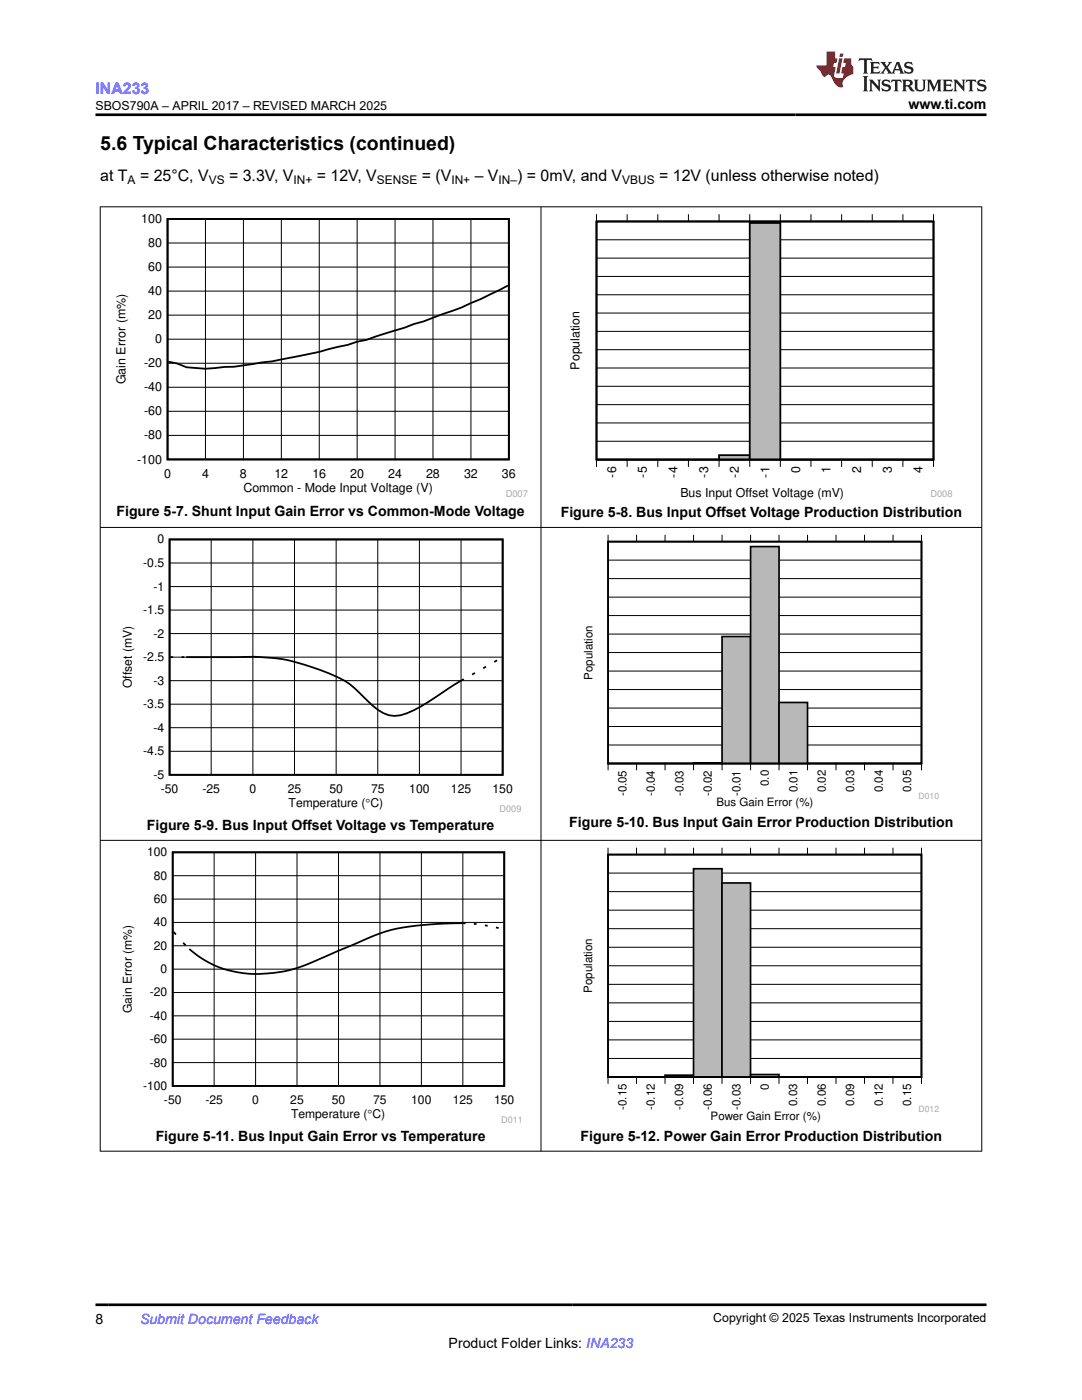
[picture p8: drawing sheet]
<svg xmlns="http://www.w3.org/2000/svg" width="216mm" height="279mm" viewBox="0 0 216 279" stroke-linecap="round" stroke-linejoin="round" font-family="sans-serif">
<path d="M33.4 43.7h68.1v48h-68.1zM101.4 57a127.7 127.7 0 0 1-16.9 7.2l-1.9 .5-1.9 .7-7.5 2.4-1.9 .4a119.1 119.1 0 0 1-18.9 4.1l-5.7 .9-5.7 .4-3.8-.3-1.9-.8-1.7-.3" fill="none" stroke="#000" stroke-width=".36"/>
<g fill="none" stroke="#000" stroke-width=".2">
<path d="M33.4 58.1h68.1M33.4 53.3h68.1M33.4 48.5h68.1M41 43.7v48M48.6 43.7v48M56.1 43.7v48M63.7 43.7v48M71.3 43.7v48M78.8 43.7v48M86.4 43.7v48M94 43.7v48M33.4 77.3h68.1"/>
<path d="M33.4 72.5h68.1M33.4 67.7h68.1M33.4 62.9h68.1M33.4 86.9h68.1M33.4 82.1h68.1"/>
</g>
<path d="M113.9 42.7h76.1v57h-76.1z" fill-rule="evenodd" fill="#fff"/>
<path d="M119 44.2h67.3v47.5h-67.3zM119 91.7h6.1zM125.1 91.7h6.2zM131.3 91.7h6.1zM137.4 91.7h6.1z" fill="none" stroke="#000" stroke-width=".36"/>
<g fill="none" stroke="#000" stroke-width=".2">
<path d="M119 42.7v1.5h67.3v-1.5M119 58.8h67.3M119 55.2h67.3M119 51.5h67.3M119 47.9h67.3M125.1 42.7v1.5M131.3 42.7v1.5M137.4 42.7v1.5M143.5 42.7v1.5M149.6 42.7v1.5M155.7 42.7v1.5M161.8 42.7v1.5"/>
<path d="M167.9 42.7v1.5M174 42.7v1.5M180.2 42.7v1.5M119 77.1h67.3M119 73.4h67.3M119 69.8h67.3M119 66.1h67.3M119 62.5h67.3M119 93.2v-1.5h67.3v1.5M119 88.1h67.3M119 84.4h67.3M119 80.8h67.3"/>
<path d="M125.1 91.7v1.5M131.3 91.7v1.5M137.4 91.7v1.5M143.5 91.7v1.5M149.6 91.7v1.5M155.7 91.7v1.5M161.8 91.7v1.5M167.9 91.7v1.5M174 91.7v1.5M180.2 91.7v1.5"/>
</g>
<path d="M119 91.7h24.5" fill="none" stroke="#b8b8b8" stroke-width=".2"/>
<path d="M143.5 90.8h6.1v.9h-6.1z" fill-rule="evenodd" fill="#b8b8b8"/>
<path d="M143.5 90.8h6.1v.9h-6.1z" fill="none" stroke="#000" stroke-width=".36"/>
<path d="M149.6 44.5h6.1v47.2h-6.1z" fill-rule="evenodd" fill="#b8b8b8"/>
<path d="M119 44.2h67.3v47.5h-67.3zM149.6 44.5h6.1v47.2h-6.1zM155.7 91.7h6.1zM161.8 91.7h6.1zM167.9 91.7h6.1zM174 91.7h6.2zM180.2 91.7h6.1z" fill="none" stroke="#000" stroke-width=".36"/>
<path d="M155.7 91.7h30.6" fill="none" stroke="#b8b8b8" stroke-width=".2"/>
<path d="M24 106.7h80v55.4h-80z" fill-rule="evenodd" fill="#fff"/>
<path d="M33.8 107.7h66.5v46.9h-66.5zM34 131.1h.6M36.2 131.1h.6M37.2 131.1h9.4a38.9 38.9 0 0 1 23.1 5.4l2.9 2.6a13.4 13.4 0 0 0 5 3.6 7 7 0 0 0 5-1l2.9-1.6 7.1-4.6M94.8 134.3l-.6 .3M97 133.1l-.6 .3M99.2 131.8l-.6 .3" fill="none" stroke="#000" stroke-width=".35"/>
<g fill="none" stroke="#000" stroke-width=".2">
<path d="M33.8 117.1h66.5M33.8 112.4h66.5M42.1 107.7v46.9M50.5 107.7v46.9M58.8 107.7v46.9M67.1 107.7v46.9M75.4 107.7v46.9M83.7 107.7v46.9M92 107.7v46.9M33.8 135.8h66.5M33.8 131.1h66.5M33.8 126.4h66.5"/>
<path d="M33.8 121.8h66.5M33.8 149.9h66.5M33.8 145.2h66.5M33.8 140.5h66.5"/>
</g>
<path d="M116.5 106.7h70.9v54.6h-70.9z" fill-rule="evenodd" fill="#fff"/>
<path d="M121.3 108.1h62.6v44.3h-62.6zM121.3 152.4h5.7zM127 152.4h5.7zM132.7 152.4h5.7zM138.4 152.2h5.7v.2h-5.7z" fill="none" stroke="#000" stroke-width=".33"/>
<g fill="none" stroke="#000" stroke-width=".2">
<path d="M121.3 106.7v1.4h62.6v-1.4M121.3 119.2h62.6M121.3 115.5h62.6M121.3 111.8h62.6M127 106.7v1.4M132.7 106.7v1.4M138.4 106.7v1.4M144.1 106.7v1.4M149.8 106.7v1.4M155.4 106.7v1.4M161.1 106.7v1.4M166.8 106.7v1.4"/>
<path d="M172.5 106.7v1.4M178.2 106.7v1.4M121.3 137.6h62.6M121.3 133.9h62.6M121.3 130.2h62.6M121.3 126.5h62.6M121.3 122.8h62.6M121.3 153.7v-1.3h62.6v1.3M121.3 148.7h62.6M121.3 145h62.6M121.3 141.3h62.6M127 152.4v1.3"/>
<path d="M132.7 152.4v1.3M138.4 152.4v1.3M144.1 152.4v1.3M149.8 152.4v1.3M155.4 152.4v1.3M161.1 152.4v1.3M166.8 152.4v1.3M172.5 152.4v1.3M178.2 152.4v1.3"/>
</g>
<path d="M121.3 152.4h17.1M138.4 152.3h5.7" fill="none" stroke="#b8b8b8" stroke-width=".2"/>
<path d="M144.1 127h5.7v25.4h-5.7z" fill-rule="evenodd" fill="#b8b8b8"/>
<path d="M144.1 127h5.7v25.4h-5.7z" fill="none" stroke="#000" stroke-width=".33"/>
<path d="M149.8 109.1h5.7v43.3h-5.7z" fill-rule="evenodd" fill="#b8b8b8"/>
<path d="M149.8 109.1h5.6v43.3h-5.6z" fill="none" stroke="#000" stroke-width=".33"/>
<path d="M155.4 140.2h5.7v12.2h-5.7z" fill-rule="evenodd" fill="#b8b8b8"/>
<path d="M121.3 108.1h62.6v44.3h-62.6zM155.4 140.2h5.7v12.2h-5.7zM161.1 152.4h5.7zM166.8 152.4h5.7zM172.5 152.4h5.7zM178.2 152.4h5.7z" fill="none" stroke="#000" stroke-width=".33"/>
<path d="M161.1 152.4h22.8" fill="none" stroke="#b8b8b8" stroke-width=".2"/>
<path d="M24 169.1h80v55h-80z" fill-rule="evenodd" fill="#fff"/>
<path d="M34.5 170.1h66.1v46.6h-66.1zM34.6 186l.5 .5M36.5 188.2l.6 .5M92.9 184.3l-.5-.1a61.1 61.1 0 0 0-15.5 1.7l-3 1.1-8.8 3.8a30.3 30.3 0 0 1-10.7 3.4 20.6 20.6 0 0 1-16.6-4.8M94.5 184.4h.6M96.7 184.7l.6 .1M99 185.1l.5 .1" fill="none" stroke="#000" stroke-width=".35"/>
<g fill="none" stroke="#000" stroke-width=".2">
<path d="M34.5 179.4h66.1M34.5 174.8h66.1M42.7 170.1v46.6M51 170.1v46.6M59.3 170.1v46.6M67.5 170.1v46.6M75.8 170.1v46.6M84.1 170.1v46.6M92.4 170.1v46.6M34.5 198.1h66.1M34.5 193.4h66.1M34.5 188.7h66.1"/>
<path d="M34.5 184.1h66.1M34.5 212.1h66.1M34.5 207.4h66.1M34.5 202.7h66.1"/>
</g>
<path d="M116.5 169.1h70.9v55h-70.9z" fill-rule="evenodd" fill="#fff"/>
<path d="M121.3 170.5h62.6v44.4h-62.6zM121.3 214.9h5.7zM127 214.9h5.7zM132.7 214.6h5.7v.3h-5.7z" fill="none" stroke="#000" stroke-width=".33"/>
<g fill="none" stroke="#000" stroke-width=".2">
<path d="M121.3 169.2v1.3h62.6v-1.3M121.3 177.9h62.6M121.3 174.2h62.6M127 169.2v1.3M132.7 169.2v1.3M138.4 169.2v1.3M144.1 169.2v1.3M149.8 169.2v1.3M155.4 169.2v1.3M161.1 169.2v1.3M166.8 169.2v1.3M172.5 169.2v1.3"/>
<path d="M178.2 169.2v1.3M121.3 196.4h62.6M121.3 192.7h62.6M121.3 189h62.6M121.3 185.3h62.6M121.3 181.6h62.6M121.3 216.3v-1.4h62.6v1.4M121.3 211.2h62.6M121.3 207.5h62.6M121.3 203.8h62.6M121.3 200.1h62.6M127 214.9v1.4"/>
<path d="M132.7 214.9v1.4M138.4 214.9v1.4M144.1 214.9v1.4M149.8 214.9v1.4M155.4 214.9v1.4M161.1 214.9v1.4M166.8 214.9v1.4M172.5 214.9v1.4M178.2 214.9v1.4"/>
</g>
<path d="M121.3 214.9h11.4" fill="none" stroke="#b8b8b8" stroke-width=".2"/>
<path d="M132.7 214.8h5.7" fill="none" stroke="#b8b8b8" stroke-width=".38"/>
<path d="M138.4 173.4h5.7v41.6h-5.7z" fill-rule="evenodd" fill="#b8b8b8"/>
<path d="M138.4 173.4h5.7v41.5h-5.7z" fill="none" stroke="#000" stroke-width=".33"/>
<path d="M144.1 176.2h5.7v38.8h-5.7z" fill-rule="evenodd" fill="#b8b8b8"/>
<path d="M144.1 176.2h5.7v38.7h-5.7z" fill="none" stroke="#000" stroke-width=".33"/>
<path d="M149.8 214.4h5.6v.6h-5.6z" fill-rule="evenodd" fill="#b8b8b8"/>
<path d="M121.3 170.5h62.6v44.4h-62.6zM149.8 214.4h5.6v.5h-5.6zM155.4 214.9h5.7zM161.1 214.9h5.7zM166.8 214.9h5.7zM172.5 214.9h5.7zM178.2 214.9h5.7z" fill="none" stroke="#000" stroke-width=".33"/>
<path d="M155.4 214.9h28.5" fill="none" stroke="#b8b8b8" stroke-width=".2"/>
<path d="M19.9 41.3h176.1M20 41.2v188.6M107.9 41.2v188.6M195.9 41.2v188.6M19.9 105.3h176.1M19.9 167.7h176.1M19.9 229.7h176.1" fill="none" stroke="#000" stroke-width=".2"/>
<path d="M171.5 11.6l-.2 .6 .5-.2h.6v.1v2.2l-.2 .4h1l-.2-.4v-2.2v-.1h.5l.6 .2-.2-.6zM173.6 12.4l.2 .3v1.6l-.2 .4h1.9l.1-.6a1.08 1.08 0 0 1-1.3 .2v-.7h.6l.4 .2v-.7l-.4 .2h-.6v-.5l.2-.2a1 1 0 0 1 1 .3l-.1-.5zM175.7 12.4l.9 1.1-1 1.2h.9l-.2-.2 .5-.8 .4 .8-.2 .2h1.6l-.2-.2 .2-.5h.9l.1 .5-.1 .2h.9l-.2-.4-.8-1.9h-.5l-.9 2.1-.9-1.1 .9-1h-.8l.2 .2-.4 .6-.4-.6 .2-.2zM179 12.8l.4 1h-.7zM180.7 12.5a.65 .65 0 0 0-.2 .7 .65 .65 0 0 0 .6 .5l.6 .1 .1 .3a.79 .79 0 0 1-.7 .4 .79 .79 0 0 1-.7-.5l.1 .7 .2-.1a.93 .93 0 0 0 1.1 0 .93 .93 0 0 0 .4-.9 1.46 1.46 0 0 0-1.2-.6l-.1-.3a1.09 1.09 0 0 1 1.2 .2l-.2-.6-.1 .1-.5-.2zM172.2 15.2l.2 .4v2.2l-.2 .4h1l-.2-.4v-2.2l.2-.4zM173.4 15.9l.2 .4v1.5l-.2 .4h.8l-.3-.4 .1-1.3 1.6 1.8v-2l.2-.4h-.7l.1 .2 .1 1.1-1.2-1.3zM176.2 16a.65 .65 0 0 0-.2 .8 .65 .65 0 0 0 .6 .4l.6 .2 .1 .2a.79 .79 0 0 1-.7 .4 .79 .79 0 0 1-.7-.5l.1 .7 .2-.1a.93 .93 0 0 0 1.1 .1 .93 .93 0 0 0 .4-1 1.46 1.46 0 0 0-1.2-.5l-.1-.4a1.09 1.09 0 0 1 1.2 .2l-.1-.6-.2 .1-.5-.1zM177.9 15.9l-.1 .6a.63 .63 0 0 1 .8-.3v1.6l-.3 .4h1l-.2-.4v-1.6a.66 .66 0 0 1 .8 .3l-.1-.6zM180 15.9l.2 .4v1.5l-.2 .4h1l-.2-.2-.1-.7h.5l.1 .2a.79 .79 0 0 0 1.2 .6l-1-.9a.61 .61 0 0 0 .6-.6 .61 .61 0 0 0-.5-.7zM180.8 16.2h.1a.47 .47 0 0 1 .5 .1 .47 .47 0 0 1 .1 .5l-.1 .1-.7 .1zM182.3 15.9l.2 .2a2.27 2.27 0 0 0 .4 2 1.04 1.04 0 0 0 1.7-.7v-1.3l.2-.2h-.8l.2 .4v1.1a.6 .6 0 0 1-.6 .6 .6 .6 0 0 1-.6-.6v-1.1l.3-.4zM184.9 15.9l.2 .4v1.5l-.2 .4h.8l-.3-.4v-1.4l.9 1.9 .9-1.9v1.4l-.3 .4h1l-.2-.4v-1.5l.2-.4h-.8l-.7 1.5-.6-1.5zM188.1 15.9l.2 .4v1.5l-.2 .4h1.9l.1-.6a1.09 1.09 0 0 1-1.3 .2v-.7h.6l.4 .2v-.6l-.4 .2h-.6v-.6l.2-.1a1.01 1.01 0 0 1 1 .3l-.1-.6zM190.2 15.9l.3 .4v1.5l-.3 .4h.8l-.2-.4v-1.3l1.6 1.8v-2l.2-.4h-.7l.2 .2v1.1l-1.2-1.3zM192.8 15.9l-.1 .6a.63 .63 0 0 1 .8-.3v1.6l-.3 .4h1l-.2-.4v-1.6a.66 .66 0 0 1 .8 .3l-.1-.6zM195.2 16a.65 .65 0 0 0-.2 .8 .65 .65 0 0 0 .6 .4l.6 .2 .2 .2a.79 .79 0 0 1-.7 .4 .79 .79 0 0 1-.7-.5l.1 .7 .2-.1a.93 .93 0 0 0 1 .1 .93 .93 0 0 0 .5-1 1.46 1.46 0 0 0-1.3-.5v-.4a1.09 1.09 0 0 1 1.2 .2l-.2-.6-.2 .1-.5-.1z" fill="#231f20"/>
<path d="M164.9 10.3v2.7h-2l.1 .4 .8 1a.95 .95 0 0 0 1 .9 .59 .59 0 0 1 .5-.4 .59 .59 0 0 1 .5 .3l.4 .8a1.59 1.59 0 0 0 2.1 1.4 1.61 1.61 0 0 1 1-2.3l1-.3-.1-1.5a1.59 1.59 0 0 1-.3-1.7h-1.5l-.2 .9h.6l-.2 .9h-.5l-.2 .9v.3l.4 .1-.1 .9h-.7a.73 .73 0 0 1-1-.7l.3-1.5h-.5l.1-.9h.5l.2-.9h-.5v-1.3zM167.4 11.6l-.6 3.1h.7l.6-3.1zM167.6 10.7l-.1 .6h.7l.1-.6z" fill="#ed1c24"/>
<path d="M19 22.9h177.8M19 260.4h177.8" fill="none" stroke="#000" stroke-width=".53"/>
<text font-size="3.9" x="20" y="29.9">5.6 Typical Characteristics (continued)</text>
<text font-size="3.2" fill="#00f" x="19" y="18.7">INA233</text>
<g font-size="3.2">
<text x="20" y="36.1">at T</text>
<text x="27.9" y="36.1">= 25°C, V</text>
<text x="45.7" y="36.1">= 3.3V, V</text>
<text x="63.2" y="36.1">= 12V, V</text>
<text x="84.2" y="36.1">= (V</text>
<text x="94.7" y="36.1">– V</text>
<text x="103.2" y="36.1">) = 0mV, and V</text>
<text x="131.5" y="36.1">= 12V (unless otherwise noted)</text>
</g>
<g font-size="2.8">
<text x="181.3" y="21.8">www.ti.com</text>
<text x="23.2" y="102.9">Figure 5-7. Shunt Input Gain Error vs Common-Mode Voltage</text>
<text x="111.9" y="103.3">Figure 5-8. Bus Input Offset Voltage Production Distribution</text>
<text x="29.3" y="165.7">Figure 5-9. Bus Input Offset Voltage vs Temperature</text>
<text x="113.6" y="165">Figure 5-10. Bus Input Gain Error Production Distribution</text>
<text x="31.1" y="227.7">Figure 5-11. Bus Input Gain Error vs Temperature</text>
<text x="115.9" y="227.7">Figure 5-12. Power Gain Error Production Distribution</text>
<text x="19" y="264.2">8</text>
<text x="89.5" y="269">Product Folder Links: INA233</text>
</g>
<text font-size="2.8" fill="#00f" x="27.9" y="264.2">Submit Document Feedback</text>
<g font-size="2.5">
<text x="19" y="21.9">SBOS790A – APRIL 2017 – REVISED MARCH 2025</text>
<text x="28.2" y="44.5">100</text>
<text x="29.6" y="49.3">80</text>
<text x="29.6" y="58.9">40</text>
<text x="29.6" y="54.1">60</text>
<text x="29.6" y="63.7">20</text>
<text x="31" y="68.5">0</text>
<text x="25" y="76.7" transform="rotate(-90 25 76.7)">Gain Error (m%)</text>
<text x="28.8" y="73.3">-20</text>
<text x="115.6" y="73.8" transform="rotate(-90 115.6 73.8)">Population</text>
<text x="28.8" y="82.9">-60</text>
<text x="28.8" y="78.1">-40</text>
<text x="28.8" y="87.7">-80</text>
<text x="27.4" y="92.5">-100</text>
<text x="32.7" y="95.3">0</text>
<text x="40.3" y="95.3">4</text>
<text x="47.9" y="95.3">8</text>
<text x="54.8" y="95.3">12</text>
<text x="62.3" y="95.3">16</text>
<text x="69.9" y="95.3">20</text>
<text x="77.5" y="95.3">24</text>
<text x="85" y="95.3">28</text>
<text x="92.6" y="95.3">32</text>
<text x="100.2" y="95.3">36</text>
<text x="123" y="95.3" transform="rotate(-90 123 95.3)">-6</text>
<text x="129.1" y="95.3" transform="rotate(-90 129.1 95.3)">-5</text>
<text x="135.2" y="95.3" transform="rotate(-90 135.2 95.3)">-4</text>
<text x="141.3" y="95.3" transform="rotate(-90 141.3 95.3)">-3</text>
<text x="147.4" y="95.3" transform="rotate(-90 147.4 95.3)">-2</text>
<text x="153.5" y="95.3" transform="rotate(-90 153.5 95.3)">-1</text>
<text x="159.6" y="94.5" transform="rotate(-90 159.6 94.5)">0</text>
<text x="165.7" y="94.5" transform="rotate(-90 165.7 94.5)">1</text>
<text x="171.9" y="94.5" transform="rotate(-90 171.9 94.5)">2</text>
<text x="178" y="94.5" transform="rotate(-90 178 94.5)">3</text>
<text x="184.1" y="94.5" transform="rotate(-90 184.1 94.5)">4</text>
<text x="48.6" y="98.2">Common - Mode Input Voltage (V)</text>
<text x="135.8" y="99.1">Bus Input Offset Voltage (mV)</text>
<text x="142.3" y="263.9">Copyright © 2025 Texas Instruments Incorporated</text>
</g>
<g font-size="2.4">
<text x="25.5" y="36.7">A</text>
<text x="41.7" y="36.7">VS</text>
<text x="58.6" y="36.7">IN+</text>
<text x="75.2" y="36.7">SENSE</text>
<text x="90.1" y="36.7">IN+</text>
<text x="99.5" y="36.7">IN–</text>
<text x="124.2" y="36.7">VBUS</text>
<text x="28.6" y="113.2">-0.5</text>
<text x="31.4" y="108.5">0</text>
<text x="30.6" y="117.9">-1</text>
<text x="28.6" y="122.6">-1.5</text>
<text x="28.6" y="131.9">-2.5</text>
<text x="30.6" y="127.2">-2</text>
<text x="26.3" y="137.4" transform="rotate(-90 26.3 137.4)">Offset (mV)</text>
<text x="30.6" y="136.6">-3</text>
<text x="28.6" y="141.3">-3.5</text>
<text x="30.6" y="146">-4</text>
<text x="28.6" y="150.7">-4.5</text>
<text x="30.6" y="155.4">-5</text>
<text x="32.1" y="158.2">-50</text>
<text x="40.4" y="158.2">-25</text>
<text x="49.8" y="158.2">0</text>
<text x="57.4" y="158.2">25</text>
<text x="57.6" y="161">Temperature (qC)</text>
<text x="65.7" y="158.2">50</text>
<text x="74" y="158.2">75</text>
<text x="81.7" y="158.2">100</text>
<text x="90" y="158.2">125</text>
<text x="98.3" y="158.2">150</text>
<text x="29.4" y="170.9">100</text>
<text x="30.7" y="175.6">80</text>
<text x="30.7" y="184.9">40</text>
<text x="30.7" y="180.2">60</text>
<text x="30.7" y="189.5">20</text>
<text x="32.1" y="194.2">0</text>
<text x="26.3" y="202.2" transform="rotate(-90 26.3 202.2)">Gain Error (m%)</text>
<text x="29.9" y="203.5">-40</text>
<text x="29.9" y="198.9">-20</text>
<text x="29.9" y="208.2">-60</text>
<text x="29.9" y="212.9">-80</text>
<text x="28.6" y="217.5">-100</text>
<text x="32.7" y="220.3">-50</text>
<text x="41" y="220.3">-25</text>
<text x="50.3" y="220.3">0</text>
<text x="57.9" y="220.3">25</text>
<text x="66.2" y="220.3">50</text>
<text x="74.5" y="220.3">75</text>
<text x="82.1" y="220.3">100</text>
<text x="90.3" y="220.3">125</text>
<text x="98.6" y="220.3">150</text>
<text x="58.1" y="223">Temperature (qC)</text>
</g>
<g font-size="2.3">
<text x="118.2" y="135.7" transform="rotate(-90 118.2 135.7)">Population</text>
<text x="125" y="158.9" transform="rotate(-90 125 158.9)">-0.05</text>
<text x="130.7" y="158.9" transform="rotate(-90 130.7 158.9)">-0.04</text>
<text x="136.4" y="158.9" transform="rotate(-90 136.4 158.9)">-0.03</text>
<text x="142" y="158.9" transform="rotate(-90 142 158.9)">-0.02</text>
<text x="143" y="160.8">Bus Gain Error (%)</text>
<text x="147.7" y="158.9" transform="rotate(-90 147.7 158.9)">-0.01</text>
<text x="153.4" y="156.9" transform="rotate(-90 153.4 156.9)">0.0</text>
<text x="159.1" y="158.1" transform="rotate(-90 159.1 158.1)">0.01</text>
<text x="164.8" y="158.1" transform="rotate(-90 164.8 158.1)">0.02</text>
<text x="170.5" y="158.1" transform="rotate(-90 170.5 158.1)">0.03</text>
<text x="176.2" y="158.1" transform="rotate(-90 176.2 158.1)">0.04</text>
<text x="181.8" y="158.1" transform="rotate(-90 181.8 158.1)">0.05</text>
<text x="118.2" y="198.2" transform="rotate(-90 118.2 198.2)">Population</text>
<text x="125" y="221.5" transform="rotate(-90 125 221.5)">-0.15</text>
<text x="130.7" y="221.5" transform="rotate(-90 130.7 221.5)">-0.12</text>
<text x="136.3" y="221.5" transform="rotate(-90 136.3 221.5)">-0.09</text>
<text x="142" y="221.5" transform="rotate(-90 142 221.5)">-0.06</text>
<text x="147.7" y="221.5" transform="rotate(-90 147.7 221.5)">-0.03</text>
<text x="153.4" y="217.5" transform="rotate(-90 153.4 217.5)">0</text>
<text x="159.1" y="220.7" transform="rotate(-90 159.1 220.7)">0.03</text>
<text x="164.8" y="220.7" transform="rotate(-90 164.8 220.7)">0.06</text>
<text x="170.5" y="220.7" transform="rotate(-90 170.5 220.7)">0.09</text>
<text x="176.1" y="220.7" transform="rotate(-90 176.1 220.7)">0.12</text>
<text x="181.8" y="220.7" transform="rotate(-90 181.8 220.7)">0.15</text>
<text x="141.8" y="223.6">Power Gain Error (%)</text>
</g>
<text font-size="1.9" fill="#a8a8a8" x="100.9" y="99.3">D007</text>
<g font-size="1.8" fill="#a8a8a8">
<text x="185.7" y="99.2">D008</text>
<text x="99.7" y="162.1">D009</text>
<text x="100" y="224.1">D011</text>
</g>
<g font-size="1.7" fill="#a8a8a8">
<text x="183.3" y="159.4">D010</text>
<text x="183.3" y="222">D012</text>
</g>
</svg>
